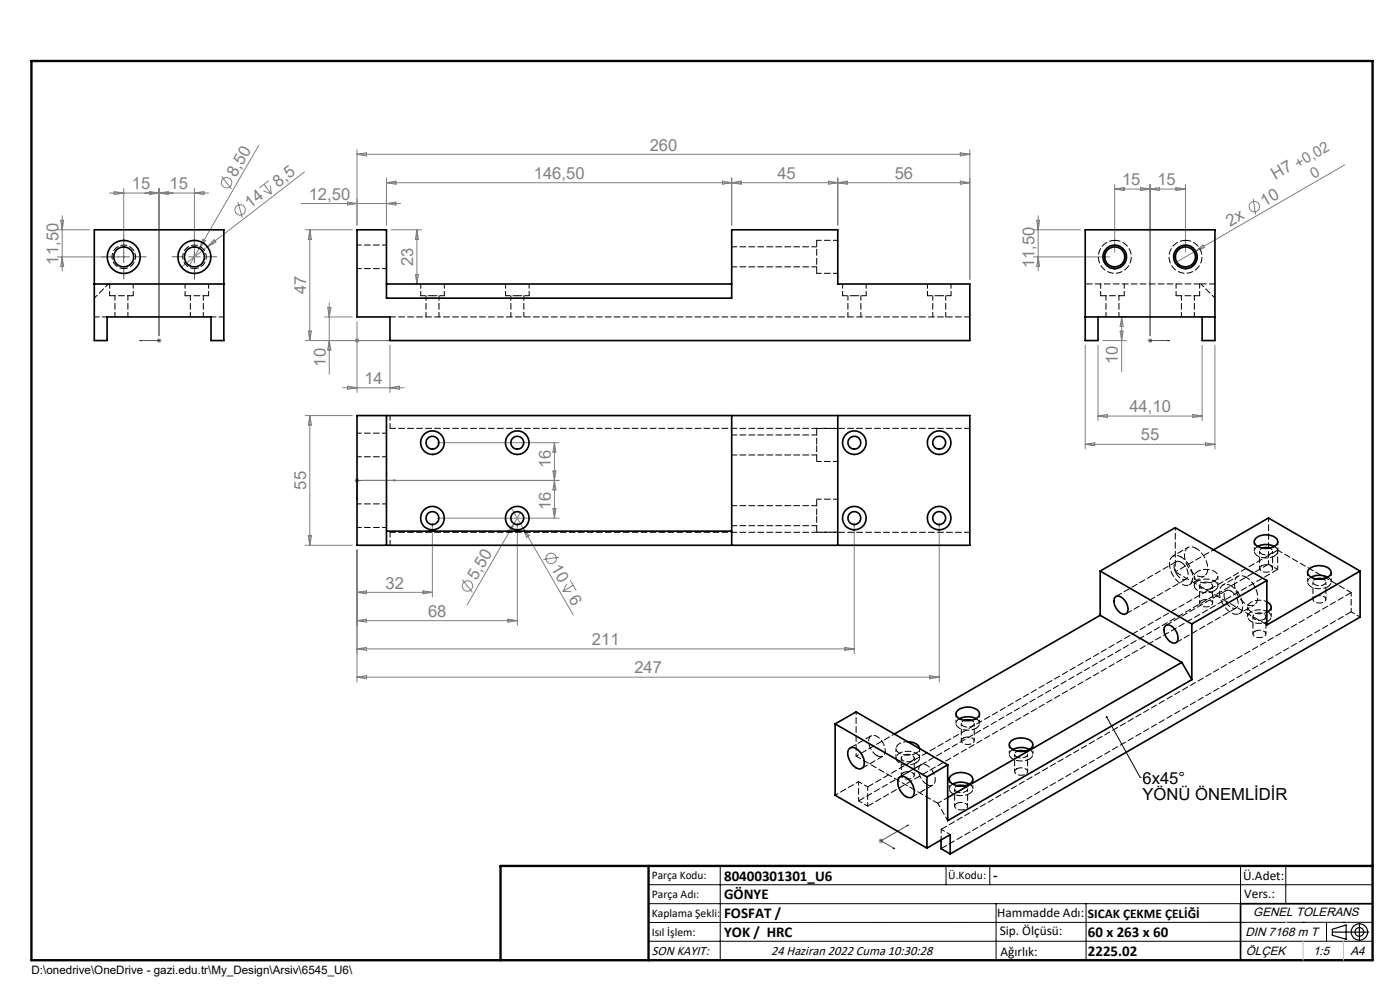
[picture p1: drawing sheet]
<svg xmlns="http://www.w3.org/2000/svg" width="297mm" height="210mm" viewBox="0 0 297 210" stroke-linecap="round" stroke-linejoin="round" font-family="sans-serif">
<g fill="none" stroke="#808080" stroke-width=".21">
<path d="M26.2 40v13.5M33.7 40v31.3M41.2 40v13.5M47 37.4l2.1 2.7M54.9 30.9l-12.6 21.8M56 39.1l1.5 2M57 38.3l-2 1.6M57.4 39.4l.1 1.7M64.6 36.5l-26.1 20.1M75.7 31.7v16.1M75.7 32.7h130M75.7 32.7l2.1-.3v.7z"/>
<path d="M82 37.7v10.1M82 38.8l2-.4v.7zM82 38.8h123.7M153.2 38.4l2 .4-2 .3zM155.2 37.7v10.1M155.2 38.8l2-.4v.7zM175.8 38.4l1.9 .4-1.9 .3zM177.7 37.7v10.1M177.7 38.8l2-.4v.7zM203.7 38.4l2 .4-2 .3zM203.7 32.4l2 .3-2 .4zM205.7 31.7v27.6"/>
<path d="M236.5 39.1v14.4M242 39.8l4 .6v-.6l-4 .6zM244 39.1v32.2M249.5 39.8l2 .3-2 .3zM251.5 39.1v14.4M285.3 35l-31.7 18.3M12.2 48.7h6.8M12.2 54.5h13M12.9 46.7h.6l-.3 2zM13.2 54.5l.3 2h-.6zM13.2 45.7v11.8M23.2 40.9h21"/>
<path d="M24.2 40.6l2 .3-2 .4zM31.8 40.6v.7l3.9-.7v.7zM41.2 40.9l2.1-.3v.7zM42.3 52.7l-2.1 3.6M43 50.8l.6 .3-1.3 1.6zM45.4 50.9l.4 .5-1.8 .9zM50.5 42.9l.9 3.3M55.9 40.5l1.6 .6M63.9 43.2h21.1M64.7 48.7h10.1M65.7 48.7v23.5M65.7 48.7l.4 2.1h-.7z"/>
<path d="M73.7 42.9l2 .3-2 .3zM82 43.2l2-.3v.6zM83 48.7h6.4M88.1 58.2h.7l-.4 2zM88.4 48.7l.4 2.1h-.7zM88.4 48.7v11.5M219.2 48.7h10M219.2 54.5h16.3M219.9 46.7h.7l-.4 2zM220.2 45.7v11.8M220.2 54.5l.4 2h-.7zM236.5 40.1h15"/>
<path d="M236.5 40.1l2-.3v.6zM253.6 53.3l-4.3 2.4M253.6 53.3l1.6-1.3 .4 .5zM265.9 42.1l.4 3.4M33.2 72.2h1.1M33.4 71.9l.7 .7M33.7 71.7v1M34.1 71.9l-.7 .7M64.7 72.2h17M65.4 70.2h.7l-.4 2zM68.9 67.2h5.9M69.5 65.3h.7l-.4 1.9z"/>
<path d="M69.8 72.2l.4 2.1h-.7zM69.8 64.2v15.2M75.4 71.9l.7 .7M75.7 68.3v14.9M76.1 71.9l-.7 .7M82.7 73.2v10M230.2 73.2v22M232.9 73.2v16M234 72.2h4.9M237.6 70.2h.7l-.4 2zM237.9 67.2v11.7M237.9 67.2l.4 2h-.7z"/>
<path d="M238.4 67.2h.5M243.5 72.2h1M243.6 71.9l.7 .7M244 71.7v1M244.3 71.9l-.7 .7M255 73.2v16M257.7 73.2v22M64.7 88.2h10.1M65.7 88.2v27.5M65.7 88.2l.4 2h-.7zM72.7 82.3h13M73.7 81.9l2 .4-2 .3z"/>
<path d="M82.7 82.3l2-.4v.7zM92.7 93.9h25.9M117.3 99.9l.6 4h-.6l.6-4zM117.6 93.9v16M117.6 93.9l.3 2h-.6zM230.2 94.3h27.5M230.2 94.3l2-.4v.7zM232.9 88.3h22.1M232.9 88.3l2-.4v.7zM253 87.9l2 .4-2 .3zM255.7 93.9l2 .4-2 .3zM64.7 115.7h10.1"/>
<path d="M65.4 113.7h.7l-.4 2zM75.2 101.9h1M75.4 101.6l.7 .7M75.7 101.4v1M75.7 116.7v28M76.1 101.6l-.7 .7M76.7 101.9h41.9M91.7 110.9v15.7M92.7 109.9h25.9M108.5 107.7l13.1 22.8M109 111.1l-9.9 17.2M109 111.1l-.7 1.9-.5-.3z"/>
<path d="M109.7 110.9v21.7M110.4 108.7l-1.4 2.4M111 112.1l1.3 1.5-.6 .4zM117.3 107.9h.6l-.3 2zM118.6 118.2l-3.3 .5M181.2 110.9v27.8M199.2 110.9v33.8M75.7 125.7l2.1-.4v.7zM75.7 131.6l2.1-.3v.7zM75.7 137.6l2.1-.3v.7zM75.7 125.7h16M75.7 131.6h34"/>
<path d="M75.7 137.6h105.5M89.7 125.3l2 .4-2 .3zM98.1 123l2.1 2.7M107.7 131.3l2 .3-2 .4zM119.4 125.4l1.8 .1M120.3 123.9l-.9 1.5M121 123.1l1.2 2.2M121.6 124.2l-2.2 1.2M179.2 137.3l2 .3-2 .4zM75.7 143.6l2.1-.3v.7zM75.7 143.6h123.5M197.2 143.3l2 .3-2 .4z"/>
<path d="M186.4 178.4h1M186.5 178l.8 .7M186.9 177.9v1M187.3 178l-.8 .7"/>
<circle cx="48.1" cy="38.8" r="1.1"/>
<circle cx="51" cy="44.5" r="1.11"/>
<circle cx="266.1" cy="43.8" r="1.11"/>
<circle cx="116.9" cy="118.4" r="1.11"/>
<circle cx="99.2" cy="124.3" r="1.1"/>
</g>
<g fill="none" stroke="#000" stroke-width=".25">
<path d="M282.6 197.7h7.8M282.6 197.1l3-.9v3l-3-.8zM288.4 195.8v3.8M106.2 203.7h185"/>
<circle cx="288.4" cy="197.7" r="1.74"/>
<circle cx="288.4" cy="197.7" r=".93"/>
</g>
<g fill="none" stroke="#00f" stroke-width=".21">
<path d="M29.6 72.2h4.1M29.6 72.2h.4h-.4M33.7 72.2h.1zM33.7 72.2h.1M75.6 72.2h.2zM75.7 72.2h.1M75.7 72.2h8.3M84 72.2h-.4h.4M243.9 72.2h.2zM244 72.2h.1M244 72.2h4.1M248.1 72.2h-.4h.4"/>
<path d="M75.6 105.6h.2l-.1 .4zM83.6 101.8l.4 .1-.4 .1zM84 101.9h-8.3v4.1M189.4 179.9l.2-.1 .2 .2zM192.4 175.1l.3-.1-.2 .2zM192.7 175l-5.8 3.4 2.9 1.6"/>
</g>
<g fill="none" stroke="#000" stroke-width=".21">
<path d="M234.8 152.1l7.1 12.8M241.9 164.9h.1M137.6 187.7h153.6M137.6 191.7h153.6M137.6 199.7h153.6M152.8 183.7v20M200.7 183.7v4M210 183.7v4M211.3 191.7v12M230.4 191.7v12M263.2 183.7v20M272.8 183.7v8"/>
<path d="M276.4 195.6h.1M281.4 195.6v4.1M285 195.6h.1M291.2 195.6l-153.6 .1"/>
</g>
<path d="M23.8 54.5h-2.3M26.3 52v-2.3M26.3 57v2.2M28.8 54.5h2.2M38.8 54.5h-2.3M41.3 52v-2.3M41.3 57v2.2M43.8 54.5h2.2" fill="none" stroke="#808000" stroke-width=".21" stroke-dasharray="15.2 1.3 1.3 1.3"/>
<path d="M25 54.5h2.5M26.2 53.3v2.4M40 54.5h2.5M41.2 53.3v2.4" fill="none" stroke="#808000" stroke-width=".21"/>
<path d="M291.2 191.7h-28v12" fill="none" stroke="#000" stroke-width=".35"/>
<path d="M6.7 12.9h284.5v190.8h-284.5zM137.6 183.7v20M291.2 183.7h-185v20" fill="none" stroke="#000" stroke-width=".5"/>
<path d="M276.4 199.7v4M285 199.7v4" fill="none" stroke="#c0c0c0" stroke-width=".21"/>
<path d="M272.8 195.6h.1" fill="none" stroke="#c0c0c0" stroke-width=".25"/>
<path d="M234.7 151.9a.21 .21 0 0 1 .3 .2 .21 .21 0 0 1-.2 .2 .21 .21 0 0 1-.2-.3l.2 .1z" fill="#000"/>
<g fill="#00f">
<path d="M75.6 72.2h.2zM83.6 72.2h.4z"/>
<path d="M189.4 179.9l.2-.1 .2 .2zM192.4 175.1l.3-.1-.2 .2z"/>
<path d="M29.6 72.2h.4zM33.7 72.2h.1z"/>
<path d="M75.6 105.6h.2l-.1 .4zM83.6 101.8l.4 .1-.4 .1z"/>
<path d="M247.7 72.2h.4zM243.9 72.2h.2z"/>
</g>
<g fill="none" stroke="#000" stroke-width=".35">
<path d="M20 48.7h27.5v23.5h-2.7v-5h-22.1v5h-2.7zM75.7 48.7h6.3v14.5h73.2v-14.5h22.5v11.5h28v12h-123v-5h-7zM20 60.2h27.5M82 60.2h73.2M230.2 67.2h27.5M232.9 67.2v5h-2.7v-23.5h27.5v23.5h-2.7v-5M75.7 88.2h130v27.5h-130zM82 88.2v27.5M155.2 88.2v27.5M177.7 88.2v27.5M82 112.7h73.2M257.5 116.6l11.6-6.7 19.4 11.2"/>
<path d="M266.5 114.2a3.5 3.5 0 0 1 4.4 .1 1.21 1.21 0 0 1-1 1.8 3.2 3.2 0 0 1-3.8-1v-.3zM266.8 115.9a3.9 3.9 0 0 1 3.5 0M267.8 116.3l.8-.2 .7 .2M233.4 130.5l-43.7 25.2M233.4 130.5l17.3 10M233.4 121.1l19.4 11.3M233.4 121.1v9.4M233.4 121.1l15.9-9.2 19.4 11.2M236.5 126.7a1.07 1.07 0 0 1 1.7 .2l.7 .9a1.79 1.79 0 0 1 0 2.4 1.86 1.86 0 0 1-2.2-1.2 2.38 2.38 0 0 1-.2-2.3zM247.1 132.9a1.33 1.33 0 0 1 2.1 .5 2.27 2.27 0 0 1 .3 2.9 2.37 2.37 0 0 1-2.5-2.2l-.1-.5zM252.8 132.4v11.8M268.7 127.7a1.13 1.13 0 0 1 1 1.1 1.13 1.13 0 0 1-1 1.1"/>
<path d="M268.7 123.1l-15.9 9.3M268.7 129.7l.2 .1M277.7 120.7a3.5 3.5 0 0 1 4.5 .1 1.18 1.18 0 0 1-1 1.9 3.1 3.1 0 0 1-3.8-1l.1-.7zM278.1 122.4a3.9 3.9 0 0 1 3.6 0M279.2 122.8h1.4M288.5 121.1l-19.8 11.5v-9.5M288.5 121.1v9.8l-86.9 50.2M177.2 153.6l19.4 11.2M177.2 153.6v15.1l19.4 11.2M177.2 153.6l4.4-2.6 19.4 11.2M180.2 158.8a1.6 1.6 0 0 1 2.2 .7 2.95 2.95 0 0 1 .7 3.3 1.65 1.65 0 0 1-2.3-.6l-.4-.5a2.52 2.52 0 0 1-.2-2.9zM192.5 157.3l.5 .1a1.94 1.94 0 0 1 2.1 1.4"/>
<path d="M203.2 150.7a3.5 3.5 0 0 1 4.4 .1 1.21 1.21 0 0 1-1 1.9 3.6 3.6 0 0 1-3.6-.7 .87 .87 0 0 1 .2-1.3zM203.5 152.5l.5-.2a3.6 3.6 0 0 1 3 .2M204.5 152.8l.9-.1 .7 .1M214.5 157.2a3.4 3.4 0 0 1 4.6 .5 1.6 1.6 0 0 1-1.8 1.6 3.1 3.1 0 0 1-3.2-1.1v-.3zM214.8 159l1.1-.4a3.5 3.5 0 0 1 2.5 .4M215.9 159.3l.8-.1 .6 .1M250.7 140.5l-49.7 28.7M250.7 140.5l2.1 3.7M252.8 144.2l-51.8 29.9v-11.9M190.7 165a1.57 1.57 0 0 1 2.3 .6 3.1 3.1 0 0 1 .7 3.3 1.64 1.64 0 0 1-2.3-.6 3.1 3.1 0 0 1-.7-3.3zM196.6 164.8v15.1M196.6 179.9l5-2.8v4"/>
<path d="M199.6 178.1v1.9l2 1.1M201 162.2l-4.4 2.6M201.7 164.6a3.6 3.6 0 0 1 4.5 .1 1.21 1.21 0 0 1-1 1.8 3.2 3.2 0 0 1-3.8-.9l.1-.7zM202.1 166.3a3.9 3.9 0 0 1 3.5 0M203.1 166.7h1.5"/>
<circle cx="26.2" cy="54.5" r="3.5"/>
<circle cx="26.2" cy="54.5" r="2.12"/>
<circle cx="41.2" cy="54.5" r="3.5"/>
<circle cx="41.2" cy="54.5" r="2.12"/>
<circle cx="236.5" cy="54.5" r="2.13"/>
<circle cx="236.5" cy="54.5" r="2.5"/>
<circle cx="251.5" cy="54.5" r="2.13"/>
<circle cx="251.5" cy="54.5" r="2.5"/>
<circle cx="91.7" cy="93.9" r="2.5"/>
<circle cx="91.7" cy="93.9" r="1.37"/>
<circle cx="109.7" cy="93.9" r="2.5"/>
<circle cx="109.7" cy="93.9" r="1.37"/>
<circle cx="181.2" cy="93.9" r="2.5"/>
<circle cx="181.2" cy="93.9" r="1.37"/>
<circle cx="199.2" cy="93.9" r="2.5"/>
<circle cx="199.2" cy="93.9" r="1.37"/>
<circle cx="91.7" cy="109.9" r="1.38"/>
<circle cx="91.7" cy="109.9" r="2.5"/>
<circle cx="109.7" cy="109.9" r="1.38"/>
<circle cx="109.7" cy="109.9" r="2.5"/>
<circle cx="181.2" cy="109.9" r="1.38"/>
<circle cx="181.2" cy="109.9" r="2.5"/>
<circle cx="199.2" cy="109.9" r="1.38"/>
<circle cx="199.2" cy="109.9" r="2.5"/>
</g>
<g fill="none" stroke="#000" stroke-width=".21" stroke-dasharray="1.3 .6" stroke-dashoffset=".1">
<path d="M236.5 51a3.5 3.5 0 0 1 3.1 5 3.5 3.5 0 0 1-5.9 .6 3.5 3.5 0 0 1 2.1-5.6h.7M251.5 51a3.5 3.5 0 0 1 3.1 5 3.5 3.5 0 0 1-5.9 .6 3.5 3.5 0 0 1 2.1-5.6h.7M205.8 67.2h-123M254.7 60.2h3M82.8 90.9h123M205.8 112.9h-123M250.6 119.3a2.87 2.87 0 0 1 1.3 3.3 1.33 1.33 0 0 1-2.1-.5 2.25 2.25 0 0 1-.3-2.9l.7-.1 .4 .2M257.6 123.2a1.12 1.12 0 0 0 .8-1.1 1.12 1.12 0 0 0-1-1 3.4 3.4 0 0 0-3.9 .7 1.37 1.37 0 0 0 1.3 1.7 4 4 0 0 0 2.8-.3M257.6 125.3a1.12 1.12 0 0 0 .8-1.2 1.12 1.12 0 0 0-1-1 3.4 3.4 0 0 0-3.9 .7 1.37 1.37 0 0 0 1.3 1.8 4 4 0 0 0 2.8-.3M261.2 125.4a2.87 2.87 0 0 1 1.3 3.3 1.33 1.33 0 0 1-2.1-.5 2.25 2.25 0 0 1-.3-2.9l.7-.1 .4 .2M186 160.3a1.12 1.12 0 0 0 1.4 0 1.12 1.12 0 0 0 .4-1.3 3.4 3.4 0 0 0-2.6-3 1.37 1.37 0 0 0-.8 2 4 4 0 0 0 1.6 2.3M194.3 161.8a1.12 1.12 0 0 0 .8-1.1 1.12 1.12 0 0 0-1-1 3.4 3.4 0 0 0-3.9 .7 1.37 1.37 0 0 0 1.4 1.7 4 4 0 0 0 2.7-.3"/>
<path d="M196.6 166.4a1.12 1.12 0 0 0 1.4 .1 1.12 1.12 0 0 0 .4-1.4 3.4 3.4 0 0 0-2.6-3 1.37 1.37 0 0 0-.8 2 4 4 0 0 0 1.6 2.3"/>
</g>
<g fill="none" stroke="#000" stroke-width=".21" stroke-dasharray="1.3 .6">
<path d="M173.3 51v7M23.3 62.7h5M39.3 62.7h5M233.5 62.7h5M249.5 62.7h5M249.5 119.2l-12.7 7.3M269.1 119.7l-87 50.2M238.9 130.2l12.7-7.4M249.5 136.3l12.7-7.3M254.9 127.4a1.73 1.73 0 0 1 2.3 .5 1.61 1.61 0 0 1-2.7 .2l.1-.5 .3-.2M256.8 124.8l.4-.4a1.3 1.3 0 0 0-1.7-.9 .84 .84 0 0 0-.9 1.1 1.94 1.94 0 0 0 2.2 .2M260.1 125.3l-12.7 7.3"/>
<path d="M266.2 133.9a1.73 1.73 0 0 1 2.4 .5 1.61 1.61 0 0 1-2.8 .2l.1-.5 .3-.2M267.6 120a1.73 1.73 0 0 1 2.4 .6 1.61 1.61 0 0 1-2.8 .2l.2-.6 .2-.2M268.2 131.4l.3-.5a1.3 1.3 0 0 0-1.7-.9 .84 .84 0 0 0-.9 1.1 1.94 1.94 0 0 0 2.3 .3M278.9 126.6a1.73 1.73 0 0 1 2.4 .5 1.61 1.61 0 0 1-2.7 .2l.1-.5 .2-.2M286.6 125.7l-86.9 50.2M286.6 129.8l-86.9 50.2M184.8 156.1l-4.4 2.5M204.3 156.6a1.73 1.73 0 0 1 2.4 .5 1.61 1.61 0 0 1-2.7 .2l.1-.5 .2-.2M182.9 163l4.4-2.6M184.1 171l87-50.2M184.1 166.9l87-50.2M191.6 163.9a1.73 1.73 0 0 1 2.4 .5 1.61 1.61 0 0 1-2.8 .2v-.2l.4-.5"/>
<path d="M193.5 169.1l4.4-2.6M193.6 161.4l.3-.5a1.3 1.3 0 0 0-1.7-.9 .84 .84 0 0 0-.9 1.1 1.94 1.94 0 0 0 2.3 .3M195.4 162.2l-4.4 2.6M202.9 170.4a1.73 1.73 0 0 1 2.4 .6 1.61 1.61 0 0 1-2.8 .2l.2-.5 .2-.3M215.6 163.1a1.73 1.73 0 0 1 2.4 .5 1.61 1.61 0 0 1-2.7 .2l.1-.5 .2-.2"/>
</g>
<g fill="none" stroke="#000" stroke-width=".21" stroke-dasharray="1.3 .6" stroke-dashoffset=".3">
<path d="M173.3 58h4.5M177.8 51h-4.5M23.3 60.2v2.5M24.4 62.7v4.5M27.1 67.2v-4.5M28.3 62.7v-2.5M39.3 60.2v2.5M40.4 62.7v4.5M43.1 67.2v-4.5M44.3 62.7v-2.5M89.3 62.7h2.5M89.3 60.2v2.5"/>
<path d="M90.4 62.7v4.5M91.8 62.7h2.5M93.1 67.2v-4.5M94.3 62.7v-2.5M107.3 62.7h2.5M107.3 60.2v2.5M108.4 62.7v4.5M109.8 62.7h2.5M111.1 67.2v-4.5M112.3 62.7v-2.5M178.8 62.7h2.5M178.8 60.2v2.5"/>
<path d="M179.9 62.7v4.5M181.3 62.7h2.5M182.6 67.2v-4.5M183.8 62.7v-2.5M196.8 62.7h2.5M196.8 60.2v2.5M197.9 62.7v4.5M199.3 62.7h2.5M200.6 67.2v-4.5M201.8 62.7v-2.5M233.5 60.2v2.5M234.6 62.7v4.5"/>
<path d="M237.4 67.2v-4.5M238.5 62.7v-2.5M249.5 60.2v2.5M250.6 62.7v4.5M253.4 67.2v-4.5M254.5 62.7v-2.5M173.3 97.9h4.5M177.8 90.9h-4.5M173.3 112.9h4.5M177.8 105.9h-4.5M266.8 115.9a1.12 1.12 0 0 0-.7 1.2 1.12 1.12 0 0 0 1 1 4 4 0 0 0 3.3-.2M270.4 117.9a1.08 1.08 0 0 0 .7-1 1.08 1.08 0 0 0-.7-1"/>
<path d="M268.9 131.8a1.08 1.08 0 0 0 .8-1 1.08 1.08 0 0 0-.8-1M278.1 122.4a1.12 1.12 0 0 0-.7 1.2 1.12 1.12 0 0 0 1 1 4 4 0 0 0 3.3-.1M281.7 124.5a1.08 1.08 0 0 0 .7-1.1 1.08 1.08 0 0 0-.7-1M203.5 152.4a1.12 1.12 0 0 0-.7 1.2 1.12 1.12 0 0 0 1 1 4 4 0 0 0 3.3-.1M207.1 154.5a1.08 1.08 0 0 0 .7-1 1.08 1.08 0 0 0-.7-1.1M214.9 159a1.12 1.12 0 0 0-.8 1.1 1.12 1.12 0 0 0 1 1 4 4 0 0 0 3.3-.1M202.1 166.3a1.12 1.12 0 0 0-.7 1.2 1.12 1.12 0 0 0 1 1 4 4 0 0 0 3.3-.1M205.7 168.4a1.08 1.08 0 0 0 .7-1.1 1.08 1.08 0 0 0-.7-1M218.4 161a1.08 1.08 0 0 0 .7-1 1.08 1.08 0 0 0-.7-1"/>
</g>
<g fill="none" stroke="#000" stroke-width=".21" stroke-dasharray="1.3 .6" stroke-dashoffset=".4">
<path d="M26.3 57a2.5 2.5 0 0 1-2.3-3.6 2.5 2.5 0 0 1 4.2-.5 2.5 2.5 0 0 1-1.3 4l-.6 .1M41.3 57a2.5 2.5 0 0 1-2.3-3.6 2.5 2.5 0 0 1 4.2-.5 2.5 2.5 0 0 1-1.3 4l-.6 .1M75.8 57h6.2M82 52h-6.2M23 60.2l-3 3M257.7 63.2l-3-3M75.8 96.9h6.2M82 91.9h-6.2M75.8 111.9h6.2M82 106.9h-6.2M250.6 118.1a4.9 4.9 0 0 1 2.2 5.4 1.59 1.59 0 0 1-2.5 .2 5.1 5.1 0 0 1-2.1-5 1.46 1.46 0 0 1 2.4-.6M253.7 116.3a4.9 4.9 0 0 1 2.3 5.4 1.59 1.59 0 0 1-2.5 .2 5.1 5.1 0 0 1-2.1-5.1 1.46 1.46 0 0 1 2.3-.5"/>
<path d="M261.2 124.3a4.9 4.9 0 0 1 2.2 5.4 1.59 1.59 0 0 1-2.5 .1 5.1 5.1 0 0 1-2.1-5 1.46 1.46 0 0 1 2.4-.5M264.4 122.4a4.9 4.9 0 0 1 2.2 5.4 1.59 1.59 0 0 1-2.5 .2 5.1 5.1 0 0 1-2.1-5 1.46 1.46 0 0 1 2.4-.6M192.6 157.3h-.2a2.22 2.22 0 0 0-2.3 1.4 1.88 1.88 0 0 0 2 1.5 3.8 3.8 0 0 0 2.2-.4M198.9 170.4l2.2-1.2M201.1 174.1l-2.2-3.7"/>
</g>
<path d="M155.3 56.6h18M173.3 52.4h-18M20 67.2h2.7M44.8 67.2h2.7M82.8 90.9v-2.8M155.3 96.5h18M173.3 92.3h-18M82.8 115.6v-2.7M155.3 111.5h18M173.3 107.3h-18M271.1 116.7l15.5 9M181.6 160.4l17.3 10" fill="none" stroke="#000" stroke-width=".21" stroke-dasharray="1.3 .6" stroke-dashoffset=".2"/>
<path d="M230.2 60.2h24.5M173.3 94.4v3.5M173.3 90.9v3.5M173.3 109.4v3.5M173.3 105.9v3.5" fill="none" stroke="#000" stroke-width=".21" stroke-dasharray="1.3 .6" stroke-dashoffset="-.2"/>
<g fill="none" stroke="#000" stroke-width=".21" stroke-dasharray="1.3 .6" stroke-dashoffset=".7">
<path d="M249.3 111.9v9.4M252 116.1l-3.2 1.9M267.2 116.9v3.7M267.8 116.3a.64 .64 0 0 0-.5 .9 1.94 1.94 0 0 0 2.3 .3M249.3 121.3l8.2-4.7M252.3 124l3.2-1.8M254.5 124.3v3.6M257.2 127.9v-3.6M262.6 122.3l-3.2 1.8M262.9 130.2l3.2-1.9M265.8 130.8v3.7M268.6 134.5v-3.7"/>
<path d="M270 120.6v-3.7M278.5 123.4v3.7M279.2 122.8h-.1a.64 .64 0 0 0-.5 .9 1.94 1.94 0 0 0 2.3 .3M281.3 127.1v-3.7M181.6 151v9.4M194.3 159.8a1.2 1.2 0 0 0 .8-1M203.9 153.5v3.6M204.6 152.8h-.1a.64 .64 0 0 0-.5 .9 1.94 1.94 0 0 0 2.3 .3M206.7 157.1v-3.6M215.2 160v3.7M215.9 159.3h-.1a.64 .64 0 0 0-.5 1 1.94 1.94 0 0 0 2.3 .2M181.6 160.4l8.2-4.7"/>
<path d="M191.2 160.8v3.7M194 164.5v-3.7M202.5 167.3v3.7M203.1 166.7a.64 .64 0 0 0-.5 .9 1.94 1.94 0 0 0 2.3 .3M205.3 171v-3.7M218 163.7v-3.7"/>
</g>
<path d="M269.1 109.9v9.8M271.1 116.7v4.1M268.8 129.7a3.5 3.5 0 0 0-4 .7 1.37 1.37 0 0 0 1.4 1.7 4 4 0 0 0 2.7-.3M271.1 120.8l-2-1.1M286.6 125.7v4.1M288.6 130.9l-2-1.1M182.1 165.8v4.1M184.1 166.9v4.1M184.1 171l-2-1.1M184.1 166.9l-2-1.1M199.7 178.1v-2.2M201.6 177l-1.9-1.1" fill="none" stroke="#000" stroke-width=".21" stroke-dasharray="1.3 .6" stroke-dashoffset=".5"/>
<g fill="none" stroke="#000" stroke-width=".21" stroke-dasharray="1.3 .6" stroke-dashoffset=".6">
<path d="M266.1 114.9v2M271.1 116.9v-2M253.4 122.2v2.1M258.4 124.3v-2.1M264.7 128.8v2M268.8 127.6a3.5 3.5 0 0 0-4 .7 1.37 1.37 0 0 0 1.4 1.8 4.1 4.1 0 0 0 2.6-.2M269.7 130.8v-2M277.4 121.4v2M282.4 123.4v-2M190.1 158.8v2M202.8 151.4v2.1M207.8 153.5v-2.1"/>
<path d="M214.1 157.9v2.1M219.1 160v-2.1M177.2 168.7l4.9-2.9M195.1 160.8v-2M201.4 165.3v2M206.4 167.3v-2"/>
</g>
<path d="M269.6 117.5l.4-.5a.78 .78 0 0 0-.7-.7M280.9 124l.4-.5a.78 .78 0 0 0-.6-.7M206.3 154l.4-.4a.78 .78 0 0 0-.6-.8M204.9 167.9l.4-.5a.78 .78 0 0 0-.7-.7M217.6 160.5l.4-.4a.78 .78 0 0 0-.6-.8" fill="none" stroke="#000" stroke-width=".21" stroke-dasharray="1.3 .6" stroke-dashoffset=".8"/>
<path d="M249.3 121.3l19.5 11.2" fill="none" stroke="#000" stroke-width=".21" stroke-dasharray="1.3 .6" stroke-dashoffset="-.1"/>
<g font-size="3.5" fill="#808080">
<text x="137.8" y="31.9">260</text>
<text x="28" y="40.1">15</text>
<text x="36" y="40.1">15</text>
<text x="50" y="37.8" transform="rotate(-60 50 37.8)">8,50</text>
<text x="59" y="39.8" transform="rotate(-38 59 39.8)">8,5</text>
<text x="113.3" y="37.9">146,50</text>
<text x="164.9" y="37.9">45</text>
<text x="189.8" y="37.9">56</text>
<text x="238" y="39.3">15</text>
<text x="245.5" y="39.3">15</text>
<text x="270.6" y="38.1" transform="rotate(-30 270.6 38.1)">H7 +0,02</text>
<text x="53.1" y="44.4" transform="rotate(-38 53.1 44.4)">14</text>
<text x="65.5" y="42.4">12,50</text>
<text x="268.3" y="43.9" transform="rotate(-30 268.3 43.9)">10</text>
<text x="261" y="48.1" transform="rotate(-30 261 48.1)">2x</text>
<text x="12.4" y="56.1" transform="rotate(-90 12.4 56.1)">11,50</text>
<text x="87.7" y="56.4" transform="rotate(-90 87.7 56.4)">23</text>
<text x="219.5" y="56.9" transform="rotate(-90 219.5 56.9)">11,50</text>
<text x="65" y="62.4" transform="rotate(-90 65 62.4)">47</text>
<text x="69.1" y="77.8" transform="rotate(-90 69.1 77.8)">10</text>
<text x="237.2" y="77.3" transform="rotate(-90 237.2 77.3)">10</text>
<text x="77.3" y="81.4">14</text>
<text x="239.6" y="87.4">44,10</text>
<text x="242" y="93.4">55</text>
<text x="116.8" y="99.3" transform="rotate(-90 116.8 99.3)">16</text>
<text x="65" y="103.8" transform="rotate(-90 65 103.8)">55</text>
<text x="116.8" y="108.2" transform="rotate(-90 116.8 108.2)">16</text>
<text x="81.8" y="124.8">32</text>
<text x="101.1" y="123.3" transform="rotate(-60 101.1 123.3)">5,50</text>
<text x="116.8" y="120.6" transform="rotate(60 116.8 120.6)">10</text>
<text x="90.8" y="130.8">68</text>
<text x="120.5" y="127" transform="rotate(60 120.5 127)">6</text>
<text x="125.6" y="136.8">211</text>
<text x="134.6" y="142.8">247</text>
</g>
<g font-size="3.5">
<text x="242.4" y="166.2">6x45°</text>
<text x="242.4" y="169.8">YÖNÜ ÖNEMLİDİR</text>
</g>
<text font-size="3.2" fill="#808080" x="278.7" y="37.9" transform="rotate(-30 278.7 37.9)">0</text>
<g font-size="3.2">
<text x="153.6" y="186.8">80400301301_U6</text>
<text x="153.6" y="190.8">GÖNYE</text>
<text x="210.7" y="186.6">-</text>
<text x="153.6" y="194.8">FOSFAT /</text>
<text x="153.6" y="198.8">YOK / HRC</text>
<text x="230.8" y="198.7">60 x 263 x 60</text>
<text x="230.8" y="202.8">2225.02</text>
</g>
<g font-size="2.8">
<text x="263.7" y="186.7">Ü.Adet:</text>
<text x="263.9" y="190.5">Vers.:</text>
<text x="211.5" y="194.5">Hammadde Adı:</text>
<text x="230.8" y="194.7">SICAK ÇEKME ÇELİĞİ</text>
<text x="138.3" y="202.6">SON KAYIT:</text>
<text x="163.6" y="202.6">24 Haziran 2022 Cuma 10:30:28</text>
<text x="212.1" y="198.4">Sip. Ölçüsü:</text>
<text x="212.2" y="202.7">Ağırlık:</text>
</g>
<g font-size="2.6">
<text x="265.9" y="194.4">GENEL TOLERANS</text>
<text x="264.2" y="198.5">DIN 7168 m T</text>
<text x="264.3" y="202.6">ÖLÇEK</text>
<text x="278.5" y="202.6">1:5</text>
<text x="286.5" y="202.6">A4</text>
</g>
<g font-size="2.5">
<text x="138.3" y="186.4">Parça Kodu:</text>
<text x="138.3" y="190.5">Parça Adı:</text>
<text x="201.2" y="186.5">Ü.Kodu:</text>
<text x="138.3" y="194.5">Kaplama Şekli:</text>
<text x="138.3" y="198.6">Isıl İşlem:</text>
<text x="6.7" y="206.7">D:\onedrive\OneDrive - gazi.edu.tr\My_Design\Arsiv\6545_U6\</text>
</g>
</svg>
